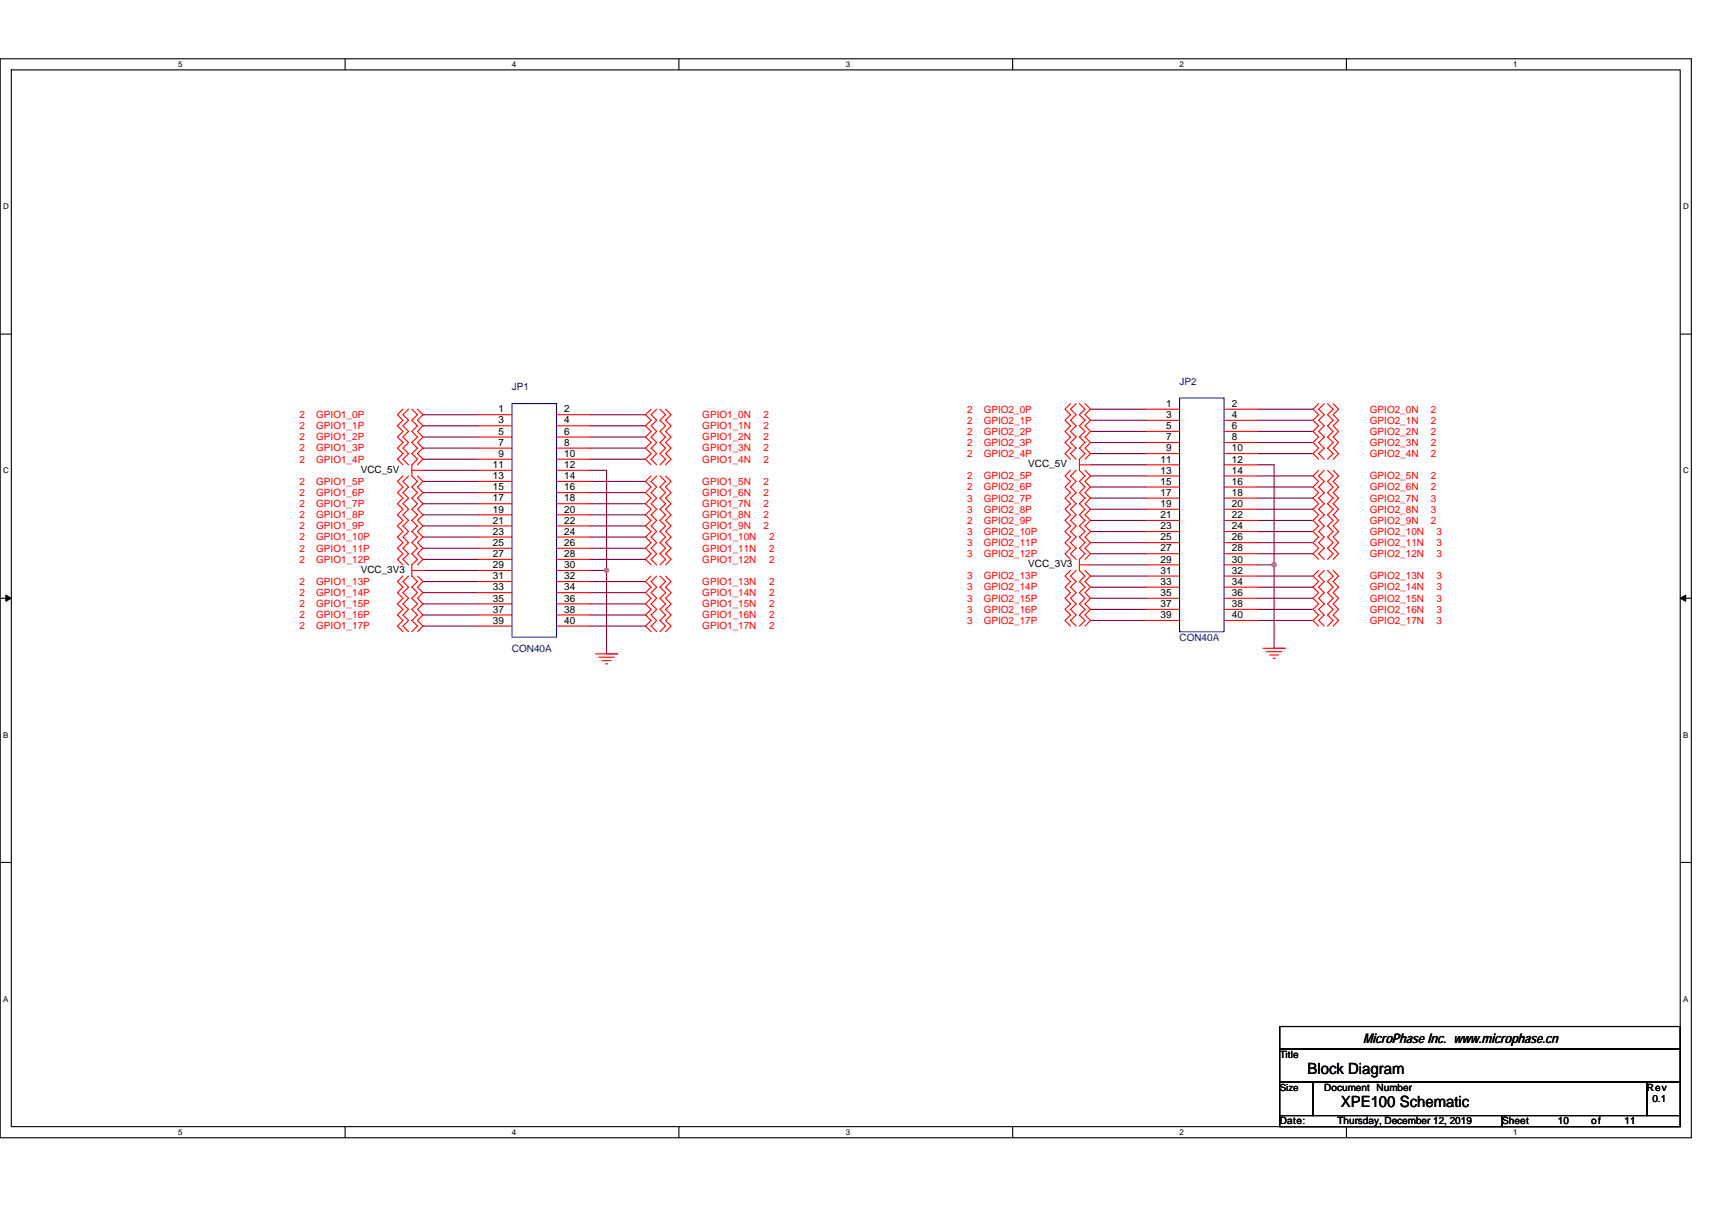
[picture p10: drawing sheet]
<svg xmlns="http://www.w3.org/2000/svg" width="297mm" height="210mm" viewBox="0 0 297 210" stroke-linecap="round" stroke-linejoin="round" font-family="sans-serif">
<path d="M0 10.2h293.5v187.2h-293.5zM2 12.1h289.5v183.4h-289.5z" fill="none" stroke="#000" stroke-width=".19"/>
<g fill="#fff">
<path d="M30.9 10.4h.8v1.6h-.8z"/>
<path d="M30.9 195.7h.8v1.6h-.8z"/>
</g>
<path d="M59.9 10.2v1.9M59.9 195.5v1.9" fill="none" stroke="#000" stroke-width=".19"/>
<g fill="#fff">
<path d="M88.8 10.4h.8v1.6h-.8z"/>
<path d="M88.8 195.7h.8v1.6h-.8z"/>
</g>
<path d="M117.8 10.2v1.9M117.8 195.5v1.9" fill="none" stroke="#000" stroke-width=".19"/>
<g fill="#fff">
<path d="M146.7 10.4h.8v1.6h-.8z"/>
<path d="M146.7 195.7h.8v1.6h-.8z"/>
</g>
<path d="M175.7 10.2v1.9M175.7 195.5v1.9" fill="none" stroke="#000" stroke-width=".19"/>
<g fill="#fff">
<path d="M204.7 10.4h.7v1.6h-.7z"/>
<path d="M204.7 195.7h.7v1.6h-.7z"/>
</g>
<path d="M233.6 10.2v1.9M233.6 195.5v1.9" fill="none" stroke="#000" stroke-width=".19"/>
<g fill="#fff">
<path d="M262.6 10.4h.7v1.6h-.7z"/>
<path d="M262.6 195.7h.7v1.6h-.7z"/>
<path d="M.5 35.1h1v1.5h-1z"/>
<path d="M292 35.1h1v1.5h-1z"/>
<path d="M.5 80.9h1v1.5h-1z"/>
<path d="M292 80.9h1v1.5h-1z"/>
</g>
<path d="M0 58h2M291.5 58h2" fill="none" stroke="#000" stroke-width=".19"/>
<g fill="#fff">
<path d="M.5 126.7h.9v1.6h-.9z"/>
<path d="M292 126.7h.9v1.6h-.9z"/>
</g>
<path d="M0 103.8h2M291.5 103.8h2" fill="none" stroke="#000" stroke-width=".19"/>
<path d="M1 103.3l1 .5-1 .6zM291.5 103.8l1-.5v1.1z" fill="#000" stroke="#000" stroke-width=".17"/>
<g fill="#fff">
<path d="M.5 172.6h.9v1.5h-.9z"/>
<path d="M292 172.6h.9v1.5h-.9z"/>
</g>
<path d="M0 149.7h2M291.5 149.7h2M222 178.1h69.5v3.9h-69.5zM222 182h69.5v5.8h-69.5zM222 187.8h5.8v5.8h-5.8zM222 193.6h38.6v1.9h-38.6zM227.8 187.8h57.9v5.8h-57.9zM260.6 193.6h30.9v1.9h-30.9zM285.7 187.8h5.8v5.8h-5.8z" fill="none" stroke="#000" stroke-width=".19"/>
<g fill="none" stroke="#800040" stroke-width=".19">
<path d="M73.4 75.8h9.6M73.4 77.8h9.6M73.4 79.7h9.6M73.4 72h9.6M73.4 73.9h9.6M102.3 72h9.7M102.3 73.9h9.7M102.3 75.8h9.7M102.3 77.8h9.7M102.3 79.7h9.7M189.2 71h9.7M189.2 72.9h9.7"/>
<path d="M189.2 74.9h9.7M189.2 76.8h9.7M189.2 78.7h9.7M218.2 71h9.6M218.2 72.9h9.6M218.2 74.9h9.6M218.2 76.8h9.6M218.2 78.7h9.6M73.4 83.5h9.6M73.4 85.5h9.6M73.4 87.4h9.6M73.4 89.3h9.6"/>
<path d="M73.4 91.3h9.6M73.4 93.2h9.6M73.4 95.1h9.6M73.4 97.1h9.6M73.4 81.6h9.6M73.4 99h9.6M102.3 83.5h9.7M102.3 85.5h9.7M102.3 87.4h9.7M102.3 89.3h9.7M102.3 91.3h9.7M102.3 93.2h9.7"/>
<path d="M102.3 95.1h9.7M102.3 97.1h9.7M102.3 81.6h2.9v17.4M102.3 99h2.9M105.2 99v14.5h2M189.2 80.7h9.7M189.2 98h9.7M189.2 82.6h9.7M189.2 84.5h9.7M189.2 86.4h9.7M189.2 88.4h9.7M189.2 90.3h9.7"/>
<path d="M189.2 92.2h9.7M189.2 94.2h9.7M189.2 96.1h9.7M189.2 100h9.7M218.2 80.7h2.9v17.3M218.2 98h2.9M218.2 82.6h9.6M218.2 84.5h9.6M218.2 86.4h9.6M218.2 88.4h9.6M218.2 90.3h9.6M218.2 92.2h9.6"/>
<path d="M218.2 94.2h9.6M218.2 96.1h9.6M218.2 100h9.6M221.1 98v14.5h1.9M73.4 100.9h9.6M73.4 102.8h9.6M73.4 104.8h9.6M73.4 106.7h9.6M73.4 108.6h9.6M102.3 100.9h9.7M102.3 102.8h9.7M102.3 104.8h9.7"/>
<path d="M102.3 106.7h9.7M102.3 108.6h9.7M189.2 101.9h9.7M189.2 103.8h9.7M189.2 105.7h9.7M189.2 107.7h9.7M218.2 101.9h9.6M218.2 103.8h9.6M218.2 105.7h9.6M218.2 107.7h9.6"/>
</g>
<g fill="#f0f" stroke="#f0f" stroke-width=".19">
<circle cx="105.2" cy="99" r=".38"/>
<circle cx="221" cy="98" r=".38"/>
</g>
<g fill="none" stroke="#f00" stroke-width=".19">
<path d="M69.9 71l-.9 1 .9 .9-.9 1 .9 1-.9 .9 .9 1-.9 1 .9 .9-.9 1 .9 1M70.9 71l-1 1 1 .9-1 1 1 1-1 .9 1 1-1 1 1 .9-1 1 1 1M71.5 71l.9 1-.9 .9 .9 1-.9 1 .9 .9-.9 1 .9 1-.9 .9 .9 1-.9 1v1.9l.9 .9-.9 1 .9 1-.9 .9 .9 1-.9 1 .9 .9-.9 1 .9 1-.9 .9 .9 1-.9 1 .9 .9-.9 1 .9 1-.9 .9v2l.9 .9-.9 1 .9 .9-.9 1 .9 1-.9 .9 .9 1-.9 1 .9 .9-.9 1M72.4 71l1 1-1 .9 1 1-1 1 1 .9-1 1 1 1-1 .9 1 1-1 1M83 72h5.8M83 73.9h5.8M83 75.8h5.8M83 77.8h5.8M83 79.7h5.8M96.6 72h5.7M96.6 73.9h5.7M96.6 75.8h5.7"/>
<path d="M96.6 77.8h5.7M96.6 79.7h5.7M113 71l-1 1 1 .9-1 1 1 1-1 .9 1 1-1 1 1 .9-1 1 1 1M113.9 71l-.9 1 .9 .9-.9 1 .9 1-.9 .9 .9 1-.9 1 .9 .9-.9 1 .9 1M114.5 71l1 1-1 .9 1 1-1 1 1 .9-1 1 1 1-1 .9 1 1-1 1M115.5 71l.9 1-.9 .9 .9 1-.9 1 .9 .9-.9 1 .9 1-.9 .9 .9 1-.9 1M185.7 70l-.9 1 .9 1-.9 .9 .9 1-.9 1 .9 .9-.9 1 .9 1-.9 .9 .9 1M186.7 70l-1 1 1 1-1 .9 1 1-1 1 1 .9-1 1 1 1-1 .9 1 1M187.3 70l1 1-1 1 1 .9-1 1 1 1-1 .9 1 1-1 1 1 .9-1 1v1.9l1 1-1 .9 1 1-1 1 1 .9-1 1 1 1-1 .9 1 1-1 1 1 .9-1 1 1 1-1 .9 1 1-1 1v1.9l1 1-1 .9 1 1-1 .9 1 1-1 1 1 .9-1 1 1 1-1 .9M188.3 70l.9 1-.9 1 .9 .9-.9 1 .9 1-.9 .9 .9 1-.9 1 .9 .9-.9 1M198.9 71h5.8M198.9 72.9h5.8"/>
<path d="M198.9 74.9h5.8M198.9 76.8h5.8M198.9 78.7h5.8M212.4 71h5.8M212.4 72.9h5.8M212.4 74.9h5.8M212.4 76.8h5.8M212.4 78.7h5.8M228.8 70l-1 1 1 1-1 .9 1 1-1 1 1 .9-1 1 1 1-1 .9 1 1M229.8 70l-1 1 1 1-1 .9 1 1-1 1 1 .9-1 1 1 1-1 .9 1 1M230.3 70l1 1-1 1 1 .9-1 1 1 1-1 .9 1 1-1 1 1 .9-1 1M231.3 70l1 1-1 1 1 .9-1 1 1 1-1 .9 1 1-1 1 1 .9-1 1"/>
<path d="M69.9 82.6l-.9 .9 .9 1-.9 1 .9 .9-.9 1 .9 1-.9 .9 .9 1-.9 1 .9 .9-.9 1 .9 1-.9 .9 .9 1-.9 1 .9 .9M69.9 100l-.9 .9 .9 1-.9 .9 .9 1-.9 1 .9 .9-.9 1 .9 1-.9 .9 .9 1M70.9 82.6l-1 .9 1 1-1 1 1 .9-1 1 1 1-1 .9 1 1-1 1 1 .9-1 1 1 1-1 .9 1 1-1 1 1 .9M70.9 100l-1 .9 1 1-1 .9 1 1-1 1 1 .9-1 1 1 1-1 .9 1 1M71.5 81.6h1.9M71.5 99h1.9M72.4 82.6l1 .9-1 1 1 1-1 .9 1 1-1 1 1 .9-1 1 1 1-1 .9 1 1-1 1 1 .9-1 1 1 1-1 .9M72.4 100l1 .9-1 1 1 .9-1 1 1 1-1 .9 1 1-1 1 1 .9-1 1M83 81.6h5.8M83 83.5h5.8M83 85.5h5.8M83 87.4h5.8"/>
<path d="M83 89.3h5.8M83 91.3h5.8M83 93.2h5.8M83 95.1h5.8M83 97.1h5.8M83 99h5.8M96.6 81.6h5.7M96.6 83.5h5.7M96.6 85.5h5.7M96.6 87.4h5.7M96.6 89.3h5.7M96.6 91.3h5.7"/>
<path d="M96.6 93.2h5.7M96.6 95.1h5.7M96.6 97.1h5.7M96.6 99h5.7M113 82.6l-1 .9 1 1-1 1 1 .9-1 1 1 1-1 .9 1 1-1 1 1 .9-1 1 1 1-1 .9 1 1-1 1 1 .9M113 100l-1 .9 1 1-1 .9 1 1-1 1 1 .9-1 1 1 1-1 .9 1 1M113.9 82.6l-.9 .9 .9 1-.9 1 .9 .9-.9 1 .9 1-.9 .9 .9 1-.9 1 .9 .9-.9 1 .9 1-.9 .9 .9 1-.9 1 .9 .9M113.9 100l-.9 .9 .9 1-.9 .9 .9 1-.9 1 .9 .9-.9 1 .9 1-.9 .9 .9 1M114.5 82.6l1 .9-1 1 1 1-1 .9 1 1-1 1 1 .9-1 1 1 1-1 .9 1 1-1 1 1 .9-1 1 1 1-1 .9M114.5 100l1 .9-1 1 1 .9-1 1 1 1-1 .9 1 1-1 1 1 .9-1 1M115.5 82.6l.9 .9-.9 1 .9 1-.9 .9 .9 1-.9 1 .9 .9-.9 1 .9 1-.9 .9 .9 1-.9 1 .9 .9-.9 1 .9 1-.9 .9M115.5 100l.9 .9-.9 1 .9 .9-.9 1 .9 1-.9 .9 .9 1-.9 1 .9 .9-.9 1"/>
<path d="M185.7 81.6l-.9 1 .9 .9-.9 1 .9 1-.9 .9 .9 1-.9 1 .9 .9-.9 1 .9 1-.9 .9 .9 1-.9 1 .9 .9-.9 1 .9 1M185.7 99l-.9 1 .9 .9-.9 1 .9 .9-.9 1 .9 1-.9 .9 .9 1-.9 1 .9 .9M186.7 81.6l-1 1 1 .9-1 1 1 1-1 .9 1 1-1 1 1 .9-1 1 1 1-1 .9 1 1-1 1 1 .9-1 1 1 1M186.7 99l-1 1 1 .9-1 1 1 .9-1 1 1 1-1 .9 1 1-1 1 1 .9M187.3 98h1.9M187.3 80.7h1.9M188.3 81.6l.9 1-.9 .9 .9 1-.9 1 .9 .9-.9 1 .9 1-.9 .9 .9 1-.9 1 .9 .9-.9 1 .9 1-.9 .9 .9 1-.9 1M188.3 99l.9 1-.9 .9 .9 1-.9 .9 .9 1-.9 1 .9 .9-.9 1 .9 1-.9 .9M198.9 80.7h5.8M198.9 82.6h5.8M198.9 84.5h5.8M198.9 86.4h5.8"/>
<path d="M198.9 88.4h5.8M198.9 90.3h5.8M198.9 92.2h5.8M198.9 94.2h5.8M198.9 96.1h5.8M198.9 98h5.8M198.9 100h5.8M212.4 80.7h5.8M212.4 82.6h5.8M212.4 84.5h5.8M212.4 86.4h5.8M212.4 88.4h5.8"/>
<path d="M212.4 90.3h5.8M212.4 92.2h5.8M212.4 94.2h5.8M212.4 96.1h5.8M212.4 98h5.8M212.4 100h5.8M228.8 81.6l-1 1 1 .9-1 1 1 1-1 .9 1 1-1 1 1 .9-1 1 1 1-1 .9 1 1-1 1 1 .9-1 1 1 1M228.8 99l-1 1 1 .9-1 1 1 .9-1 1 1 1-1 .9 1 1-1 1 1 .9M229.8 81.6l-1 1 1 .9-1 1 1 1-1 .9 1 1-1 1 1 .9-1 1 1 1-1 .9 1 1-1 1 1 .9-1 1 1 1M229.8 99l-1 1 1 .9-1 1 1 .9-1 1 1 1-1 .9 1 1-1 1 1 .9M230.3 81.6l1 1-1 .9 1 1-1 1 1 .9-1 1 1 1-1 .9 1 1-1 1 1 .9-1 1 1 1-1 .9 1 1-1 1M230.3 99l1 1-1 .9 1 1-1 .9 1 1-1 1 1 .9-1 1 1 1-1 .9"/>
<path d="M231.3 81.6l1 1-1 .9 1 1-1 1 1 .9-1 1 1 1-1 .9 1 1-1 1 1 .9-1 1 1 1-1 .9 1 1-1 1M231.3 99l1 1-1 .9 1 1-1 .9 1 1-1 1 1 .9-1 1 1 1-1 .9M83 100.9h5.8M83 102.8h5.8M83 104.8h5.8M83 106.7h5.8M83 108.6h5.8M96.6 100.9h5.7M96.6 102.8h5.7M96.6 104.8h5.7M96.6 106.7h5.7M96.6 108.6h5.7"/>
<path d="M103.3 113.5h3.9M103.9 114h2.7M104.5 114.6h1.5M105 115.2h.4M198.9 101.9h5.8M198.9 103.8h5.8M198.9 105.7h5.8M198.9 107.7h5.8M212.4 101.9h5.8M212.4 103.8h5.8M212.4 105.7h5.8M212.4 107.7h5.8"/>
<path d="M219.1 112.5h3.9M219.7 113.1h2.7M220.3 113.7h1.5M220.9 114.2h.4"/>
</g>
<path d="M88.8 70h7.8v40.6h-7.8zM204.7 69.1h7.7v40.5h-7.7z" fill="none" stroke="#00f" stroke-width=".19"/>
<g font-size="2.7">
<text x="226.9" y="186.3">Block Diagram</text>
<text x="232.6" y="192.1">XPE100 Schematic</text>
</g>
<text font-size="2.3" x="236.5" y="181.1">MicroPhase Inc. www.microphase.cn</text>
<g font-size="1.7">
<text x="86.5" y="71.6">1</text>
<text x="97.9" y="71.6">2</text>
<text x="202.3" y="70.6">1</text>
<text x="213.7" y="70.6">2</text>
<text x="86.5" y="73.5">3</text>
<text x="86.5" y="75.4">5</text>
<text x="86.5" y="77.4">7</text>
<text x="97.9" y="73.5">4</text>
<text x="97.9" y="75.4">6</text>
<text x="97.9" y="77.4">8</text>
<text x="202.3" y="72.5">3</text>
<text x="202.3" y="74.5">5</text>
<text x="202.3" y="76.4">7</text>
<text x="213.7" y="72.5">4</text>
<text x="213.7" y="74.5">6</text>
<text x="213.7" y="76.4">8</text>
<text x="62.6" y="82">VCC_5V</text>
<text x="85.5" y="81.2">11</text>
<text x="85.5" y="83.1">13</text>
<text x="86.5" y="79.3">9</text>
<text x="97.9" y="79.3">10</text>
<text x="97.9" y="81.2">12</text>
<text x="97.9" y="83.1">14</text>
<text x="178.4" y="81">VCC_5V</text>
<text x="201.4" y="80.3">11</text>
<text x="201.4" y="82.2">13</text>
<text x="202.3" y="78.3">9</text>
<text x="213.7" y="78.3">10</text>
<text x="213.7" y="80.3">12</text>
<text x="213.7" y="82.2">14</text>
<text x="85.5" y="85.1">15</text>
<text x="85.5" y="87">17</text>
<text x="85.5" y="88.9">19</text>
<text x="97.9" y="85.1">16</text>
<text x="97.9" y="87">18</text>
<text x="97.9" y="88.9">20</text>
<text x="201.4" y="84.1">15</text>
<text x="201.4" y="86">17</text>
<text x="201.4" y="88">19</text>
<text x="201.4" y="89.9">21</text>
<text x="213.7" y="84.1">16</text>
<text x="213.7" y="86">18</text>
<text x="213.7" y="88">20</text>
<text x="213.7" y="89.9">22</text>
<text x="85.5" y="90.9">21</text>
<text x="85.5" y="92.8">23</text>
<text x="85.5" y="94.7">25</text>
<text x="97.9" y="90.9">22</text>
<text x="97.9" y="92.8">24</text>
<text x="97.9" y="94.7">26</text>
<text x="201.4" y="91.8">23</text>
<text x="201.4" y="93.8">25</text>
<text x="201.4" y="95.7">27</text>
<text x="213.7" y="91.8">24</text>
<text x="213.7" y="93.8">26</text>
<text x="213.7" y="95.7">28</text>
<text x="62.6" y="99.4">VCC_3V3</text>
<text x="85.5" y="96.7">27</text>
<text x="85.5" y="98.6">29</text>
<text x="85.5" y="100.5">31</text>
<text x="97.9" y="96.7">28</text>
<text x="97.9" y="98.6">30</text>
<text x="97.9" y="100.5">32</text>
<text x="178.4" y="98.4">VCC_3V3</text>
<text x="201.4" y="97.6">29</text>
<text x="201.4" y="99.6">31</text>
<text x="201.4" y="101.5">33</text>
<text x="213.7" y="97.6">30</text>
<text x="213.7" y="99.6">32</text>
<text x="213.7" y="101.5">34</text>
<text x="85.5" y="102.4">33</text>
<text x="85.5" y="104.4">35</text>
<text x="85.5" y="106.3">37</text>
<text x="97.9" y="102.4">34</text>
<text x="97.9" y="104.4">36</text>
<text x="97.9" y="106.3">38</text>
<text x="201.4" y="103.4">35</text>
<text x="201.4" y="105.3">37</text>
<text x="201.4" y="107.3">39</text>
<text x="213.7" y="103.4">36</text>
<text x="213.7" y="105.3">38</text>
<text x="213.7" y="107.3">40</text>
<text x="85.5" y="108.2">39</text>
<text x="97.9" y="108.2">40</text>
<text x="222" y="183.6">Title</text>
<text x="222" y="189.3">Size</text>
<text x="229.8" y="189.3">Document Number</text>
<text x="285.7" y="189.3">Rev</text>
<text x="286.7" y="191.3">0.1</text>
<text x="222" y="195.1">Date:</text>
<text x="232.1" y="195.1">Thursday, December 12, 2019</text>
<text x="260.6" y="195.1">Sheet</text>
<text x="270.3" y="195.1">10</text>
<text x="276.1" y="195.1">of</text>
<text x="281.9" y="195.1">11</text>
</g>
<g font-size="1.7" fill="#000080">
<text x="88.8" y="67.7">JP1</text>
<text x="204.7" y="66.8">JP2</text>
<text x="88.8" y="113.1">CON40A</text>
<text x="204.7" y="111.2">CON40A</text>
</g>
<g font-size="1.7" fill="#f00">
<text x="167.8" y="71.6">2</text>
<text x="170.7" y="71.6">GPIO2_0P</text>
<text x="237.7" y="71.6">GPIO2_0N</text>
<text x="248.3" y="71.6">2</text>
<text x="52" y="72.6">2</text>
<text x="52" y="74.5">2</text>
<text x="52" y="76.4">2</text>
<text x="54.9" y="72.6">GPIO1_0P</text>
<text x="54.9" y="74.5">GPIO1_1P</text>
<text x="54.9" y="76.4">GPIO1_2P</text>
<text x="121.9" y="72.6">GPIO1_0N</text>
<text x="121.9" y="74.5">GPIO1_1N</text>
<text x="121.9" y="76.4">GPIO1_2N</text>
<text x="132.5" y="72.6">2</text>
<text x="132.5" y="74.5">2</text>
<text x="132.5" y="76.4">2</text>
<text x="167.8" y="73.5">2</text>
<text x="167.8" y="75.4">2</text>
<text x="167.8" y="77.4">2</text>
<text x="170.7" y="73.5">GPIO2_1P</text>
<text x="170.7" y="75.4">GPIO2_2P</text>
<text x="170.7" y="77.4">GPIO2_3P</text>
<text x="237.7" y="73.5">GPIO2_1N</text>
<text x="237.7" y="75.4">GPIO2_2N</text>
<text x="237.7" y="77.4">GPIO2_3N</text>
<text x="248.3" y="73.5">2</text>
<text x="248.3" y="75.4">2</text>
<text x="248.3" y="77.4">2</text>
<text x="52" y="78.3">2</text>
<text x="52" y="80.3">2</text>
<text x="54.9" y="78.3">GPIO1_3P</text>
<text x="54.9" y="80.3">GPIO1_4P</text>
<text x="121.9" y="78.3">GPIO1_3N</text>
<text x="121.9" y="80.3">GPIO1_4N</text>
<text x="132.5" y="78.3">2</text>
<text x="132.5" y="80.3">2</text>
<text x="167.8" y="79.3">2</text>
<text x="167.8" y="83.2">2</text>
<text x="170.7" y="79.3">GPIO2_4P</text>
<text x="170.7" y="83.2">GPIO2_5P</text>
<text x="237.7" y="79.3">GPIO2_4N</text>
<text x="237.7" y="83.2">GPIO2_5N</text>
<text x="248.3" y="79.3">2</text>
<text x="248.3" y="83.2">2</text>
<text x="52" y="84.1">2</text>
<text x="52" y="86.1">2</text>
<text x="52" y="88">2</text>
<text x="52" y="89.9">2</text>
<text x="54.9" y="84.1">GPIO1_5P</text>
<text x="54.9" y="86.1">GPIO1_6P</text>
<text x="54.9" y="88">GPIO1_7P</text>
<text x="54.9" y="89.9">GPIO1_8P</text>
<text x="121.9" y="84.1">GPIO1_5N</text>
<text x="121.9" y="86.1">GPIO1_6N</text>
<text x="121.9" y="88">GPIO1_7N</text>
<text x="121.9" y="89.9">GPIO1_8N</text>
<text x="132.5" y="84.1">2</text>
<text x="132.5" y="86.1">2</text>
<text x="132.5" y="88">2</text>
<text x="132.5" y="89.9">2</text>
<text x="167.8" y="85.1">2</text>
<text x="167.8" y="87">3</text>
<text x="167.8" y="89">3</text>
<text x="170.7" y="85.1">GPIO2_6P</text>
<text x="170.7" y="87">GPIO2_7P</text>
<text x="170.7" y="89">GPIO2_8P</text>
<text x="237.7" y="85.1">GPIO2_6N</text>
<text x="237.7" y="87">GPIO2_7N</text>
<text x="237.7" y="89">GPIO2_8N</text>
<text x="248.3" y="85.1">2</text>
<text x="248.3" y="87">3</text>
<text x="248.3" y="89">3</text>
<text x="52" y="91.9">2</text>
<text x="52" y="93.8">2</text>
<text x="52" y="95.7">2</text>
<text x="54.9" y="91.9">GPIO1_9P</text>
<text x="54.9" y="93.8">GPIO1_10P</text>
<text x="54.9" y="95.7">GPIO1_11P</text>
<text x="121.9" y="91.9">GPIO1_9N</text>
<text x="121.9" y="93.8">GPIO1_10N</text>
<text x="121.9" y="95.7">GPIO1_11N</text>
<text x="132.5" y="91.9">2</text>
<text x="133.4" y="93.8">2</text>
<text x="133.4" y="95.7">2</text>
<text x="167.8" y="90.9">2</text>
<text x="167.8" y="92.8">3</text>
<text x="167.8" y="94.7">3</text>
<text x="170.7" y="90.9">GPIO2_9P</text>
<text x="170.7" y="92.8">GPIO2_10P</text>
<text x="170.7" y="94.7">GPIO2_11P</text>
<text x="237.7" y="90.9">GPIO2_9N</text>
<text x="237.7" y="92.8">GPIO2_10N</text>
<text x="237.7" y="94.7">GPIO2_11N</text>
<text x="248.3" y="90.9">2</text>
<text x="249.3" y="92.8">3</text>
<text x="249.3" y="94.7">3</text>
<text x="52" y="101.5">2</text>
<text x="52" y="97.6">2</text>
<text x="54.9" y="101.5">GPIO1_13P</text>
<text x="54.9" y="97.6">GPIO1_12P</text>
<text x="121.9" y="97.6">GPIO1_12N</text>
<text x="121.9" y="101.5">GPIO1_13N</text>
<text x="133.4" y="97.6">2</text>
<text x="133.4" y="101.5">2</text>
<text x="167.8" y="100.5">3</text>
<text x="167.8" y="96.7">3</text>
<text x="170.7" y="100.5">GPIO2_13P</text>
<text x="170.7" y="96.7">GPIO2_12P</text>
<text x="237.7" y="96.7">GPIO2_12N</text>
<text x="237.7" y="100.5">GPIO2_13N</text>
<text x="249.3" y="96.7">3</text>
<text x="249.3" y="100.5">3</text>
<text x="52" y="103.4">2</text>
<text x="52" y="105.4">2</text>
<text x="52" y="107.3">2</text>
<text x="54.9" y="103.4">GPIO1_14P</text>
<text x="54.9" y="105.4">GPIO1_15P</text>
<text x="54.9" y="107.3">GPIO1_16P</text>
<text x="121.9" y="103.4">GPIO1_14N</text>
<text x="121.9" y="105.4">GPIO1_15N</text>
<text x="121.9" y="107.3">GPIO1_16N</text>
<text x="133.4" y="103.4">2</text>
<text x="133.4" y="105.4">2</text>
<text x="133.4" y="107.3">2</text>
<text x="167.8" y="102.5">3</text>
<text x="167.8" y="104.4">3</text>
<text x="167.8" y="106.3">3</text>
<text x="170.7" y="102.5">GPIO2_14P</text>
<text x="170.7" y="104.4">GPIO2_15P</text>
<text x="170.7" y="106.3">GPIO2_16P</text>
<text x="237.7" y="102.5">GPIO2_14N</text>
<text x="237.7" y="104.4">GPIO2_15N</text>
<text x="237.7" y="106.3">GPIO2_16N</text>
<text x="249.3" y="102.5">3</text>
<text x="249.3" y="104.4">3</text>
<text x="249.3" y="106.3">3</text>
<text x="52" y="109.2">2</text>
<text x="54.9" y="109.2">GPIO1_17P</text>
<text x="121.9" y="109.2">GPIO1_17N</text>
<text x="133.4" y="109.2">2</text>
<text x="167.8" y="108.3">3</text>
<text x="170.7" y="108.3">GPIO2_17P</text>
<text x="237.7" y="108.3">GPIO2_17N</text>
<text x="249.3" y="108.3">3</text>
</g>
<g font-size="1.4">
<text x="30.9" y="11.7">5</text>
<text x="88.8" y="11.7">4</text>
<text x="146.7" y="11.7">3</text>
<text x="204.7" y="11.7">2</text>
<text x="262.6" y="11.7">1</text>
<text x=".5" y="36.3">D</text>
<text x="292" y="36.3">D</text>
<text x=".5" y="82.1">C</text>
<text x="292" y="82.1">C</text>
<text x=".5" y="128">B</text>
<text x="292" y="128">B</text>
<text x=".5" y="173.8">A</text>
<text x="292" y="173.8">A</text>
<text x="30.9" y="197">5</text>
<text x="88.8" y="197">4</text>
<text x="146.7" y="197">3</text>
<text x="204.7" y="197">2</text>
<text x="262.6" y="197">1</text>
</g>
</svg>
